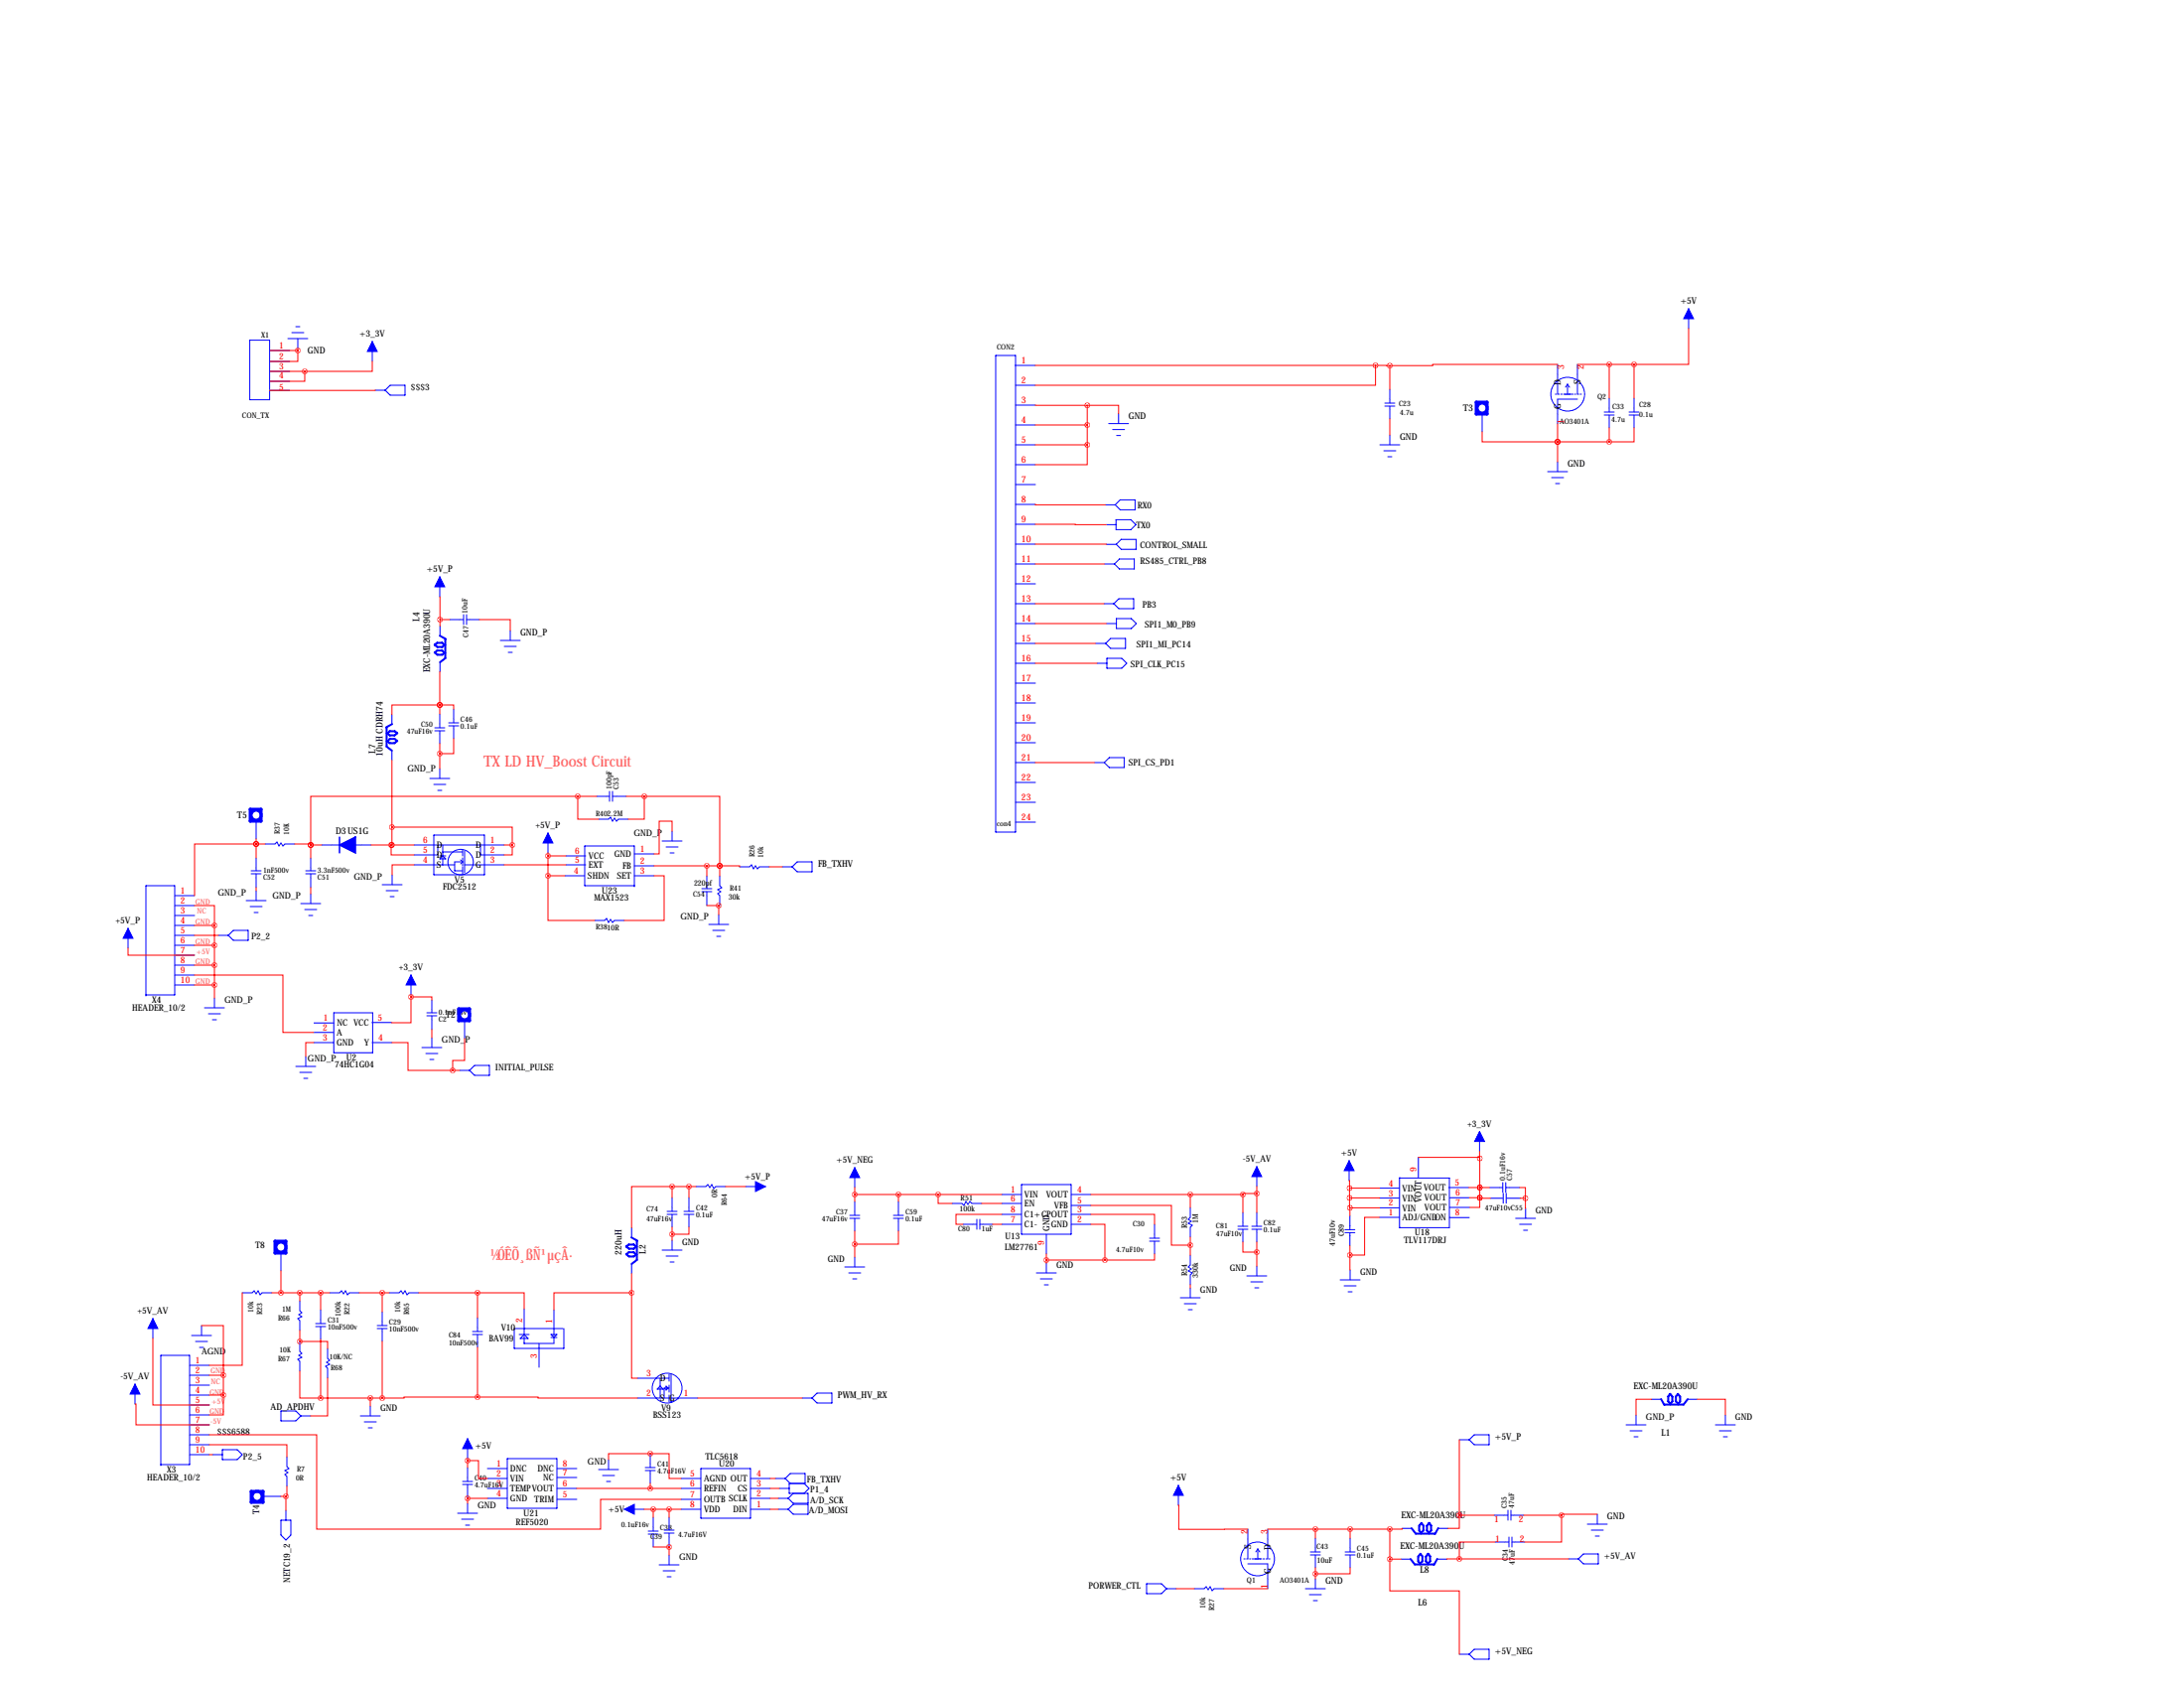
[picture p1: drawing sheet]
<svg xmlns="http://www.w3.org/2000/svg" width="559mm" height="432mm" viewBox="0 0 559 432" stroke-linecap="round" stroke-linejoin="round" font-family="sans-serif">
<g fill="none" stroke="#00f" stroke-width=".25">
<path d="M432.1 79v5.1M63.9 87h5.1v15.3h-5.1zM68.9 99.9h5.1M69.1 89.7h5.1M69.1 92.5h5.1M69.1 95h5.1M69.1 97.5h5.1M73.7 86.6h5M74.7 85.1h3M75.7 83.6h1M76.2 86.6v2.6M95.2 87.4v5.1"/>
<path d="M96 99.8h2.6M99.8 98.6h3.8v2.5h-3.8l-1.2-1.3zM254.8 90.9h5v122h-5zM259.8 93.5h5.1M259.8 98.6h5.1M355.6 99.6v3.5M398.5 93.2v7.6M401.1 98.3v2.5M401.1 98.3l-.5 .8M401.1 98.3l.5 .8M403.6 93.2v7.6M259.8 103.6h5.1"/>
<path d="M259.8 108.7h5.1M259.8 113.8h5.1M259.8 118.9h5.1M283.7 108.4h5M284.7 109.9h3M285.7 111.4h1M286.2 105.8v2.6M353.1 113.8h5M354.1 115.3h3M354.3 103.1h2.6M354.3 103.9h2.6M355.1 116.8h1"/>
<path d="M355.6 103.9v3.3M355.6 111.3v2.5M379.2 105.4v5.1M398.5 118.1v2.5M400.3 100.8h1.8M403.6 102.1h-5.1v6.4M410.5 105.4h2.5M410.5 106.2h2.5M411.7 101.9v3.5M411.7 106.2v3.3M416.8 105.4h2.6M416.8 106.2h2.6"/>
<path d="M418.1 101.9v3.5M418.1 106.2v3.3M259.8 124h5.1M259.8 129h5.1M259.8 134.1h5.1M259.8 139.2h5.1M282.8 129.1h2.5M283 134.2h2.5M283.1 139.2h2.5M285.5 132.9h3.9l1.2 1.3-1.2 1.3h-3.9zM285.6 139.2l1.3-1.2h3.8v2.5h-3.8zM286.6 127.9h3.8v2.5h-3.8l-1.3-1.3z"/>
<path d="M396 120.6h5.1M397 122.2h3M398 123.7h1M112.5 147.6v5.1M115.1 158.5h3.5M118.6 157.2v2.6M119.4 157.2v2.6M119.4 158.5h3.3M259.8 144.3h5.1M259.8 149.4h5.1M259.8 154.4h5.1M259.8 159.5h5.1"/>
<path d="M282.4 154.4h2.6M282.6 144.3h2.5M283.1 159.5h2.5M285.1 144.3l1.3-1.3h3.8v2.5h-3.8zM285.6 158.2h3.9l1.2 1.3-1.2 1.3h-3.9zM286.3 153.2h3.8v2.5h-3.8l-1.3-1.3zM112.6 160.2v2.5M112.6 169.3v2.6M128 163.8h5.1M129 165.4h3.1M130 166.9h1.1M130.6 161.3v2.5"/>
<path d="M259.8 164.6h5.1M259.8 169.7h5.1M259.8 174.8h5.1M259.8 179.8h5.1M280.4 164.6h2.5M280.7 169.7h2.5M282.9 164.6l1.3-1.3h3.8v2.6h-3.8zM283.2 168.4h3.8l1.3 1.3-1.3 1.2h-3.8zM100.3 182.8v2.5M100.3 191.9v2.6M110 199.1h5.1M111.3 186.2h2.5"/>
<path d="M111.3 186.9h2.5M112.5 182.6v3.6M112.5 186.9v3.3M112.5 196.6v2.5M114.8 184.9h2.5M114.8 185.7h2.5M116.1 181.4v3.5M116.1 185.7v3.3M259.8 184.9h5.1M259.8 190h5.1M259.8 195.1h5.1M280 195.1h2.5"/>
<path d="M283.8 193.8h3.8v2.5h-3.8l-1.3-1.2zM65.5 209.5v5.1M65.5 219.5v3.3M67.8 215.9h2.6l.5-.5 .5 1 .5-.8 .5 .8 .5-.5h2.5M79.5 219.5v3.3M82.3 216.2h4.6M90.9 216.2h4.1M105.9 216.2h23.1M111 213.6h13v10.2h-13zM111 200.7h3M112 216.2v2.5h-6.1M112 202.2h1"/>
<path d="M112.5 218.9h1.5M112.5 219.7l.8-.8 .7 .8zM113.3 217.9h5.1M113.3 216.2v5M117.9 220l.5 .5M118.4 217.4v1.5M118.4 219.5v2M118.9 217.7v5.6M122.9 216.2v2.5h6.1M140.2 213.1v5.1M144.8 218.9h5.1M152.7 203.7h3.3"/>
<path d="M153.2 209.5h2.5l.5-.5 .5 1.1 .5-.8 .5 .8 .5-.6h2.6M156 202.4v2.6M156.7 202.4v2.6M156.7 203.7h3.6M162.3 218.4h5.1M169.4 215.1h5.1M170.4 216.7h3.1M171.4 218.2h1.1M172 212.6v2.5M259.8 200.2h5.1M259.8 205.2h5.1M259.8 210.3h5.1"/>
<path d="M32.8 237.5v5.1M44.7 229.1h5.1M44.7 231.6h5.1M44.7 234.2h5.1M44.7 236.7h5.1M44.7 239.3h5.1M55.9 239.3h2.5M58.4 239.3l1.3-1.3h3.8v2.5h-3.8zM63 230.4h5.1M64 231.9h3.1M64.3 222.8h2.5M64.3 223.5h2.5"/>
<path d="M65 233.4h1M65.5 223.5v3.6M65.5 227.8v2.6M77 231.1h5M78 232.7h3M78.2 222.8h2.6M78.2 223.5h2.6M79 234.2h1M79.5 223.5v3.6M79.5 228.6v2.5M97.8 226.3h5.1M98.8 227.8h3.1"/>
<path d="M99.8 229.4h1M100.3 223.8v2.5M105.9 221.2h10.4M118.4 221.7v1.8M118.4 220.5h-2.1v2.3h2.1M118.4 220.5l-.5 .5M118.9 221.2h10.1M144.5 224h5.1M144.8 221.2h5.1M152.1 235.5h2.6l.5-.6 .5 1.1 .5-.8 .5 .8 .5-.5h2.6M162.3 226.6h-12.7v-10.2h12.7v10.4M162.3 221.5h5.1"/>
<path d="M162.3 224h5.1M179.6 228.1h2.5M179.6 227.3h2.5M180.8 224v3.3M180.8 228.1v3.5M181.4 236.5h5M182.4 238h3M183.4 239.5h1M183.9 233.9v2.6M184.1 224v2.6l.6 .5-1.1 .5 .8 .5-.8 .5 .5 .5v2.5M189.2 221.7h2.6l.5-.5 .5 1 .5-.7 .5 .7 .5-.5h2.5M200.2 221.7h2.5"/>
<path d="M202.7 221.7l1.3-1.2h3.8v2.5h-3.8zM37.3 254.5h7.4v-27.9h-7.4v28.2M44.7 241.8h5.1M44.7 244.3h5.1M44.7 246.9h5.1M44.7 249.4h5.1M44.7 252h5.1M52.3 257.8h5.1M53.3 259.3h3.1M54.9 255.3v2.5M105.2 249.4v5.1M109.2 259.1h2.6"/>
<path d="M109.2 259.8h2.6M110.5 255.8v3.3M110.5 259.8v3.6M54.4 260.9h1M75.7 272.8h5.1M76.7 274.3h3.1M77.7 275.8h1M78.2 270.3v2.5M80.3 264.1h5M80.3 266.7h5M80.4 261.7h5M85.4 269.1v-10h10v10.2l-10 .1"/>
<path d="M95.1 261.6h5.1M95.2 266.7h5.1M107.9 268h5.1M109 269.5h3M110 271h1M110.5 265.4v2.6M117.6 273.8h2.5M118.9 260.6v5.1M121.4 272.5h3.8v2.6h-3.8l-1.3-1.3zM218.7 298.7v5.1M321.6 298.4v5.1M345.2 296.9v5.1"/>
<path d="M362.9 296.1v5M378.6 289.5v5M161.6 314.1v2.5M169.4 319.8h5.1M170.7 310.6h2.5M170.7 309.9h2.5M172 306.3v3.6M172 310.6v3.3M172 317.2v2.6M175 310.6h2.5M175 309.9h2.5M176.3 306.3v3.6"/>
<path d="M176.3 310.6v3.3M178.1 303.5h2.5l.5-.5 .5 .8 .5-.8 .5 1 .5-.5h2.6M190.8 303.5h5M217.4 310.9h2.6M217.4 311.7h2.6M218.7 307.3v3.6M218.7 311.7v3.3M228.6 310.9h2.5M228.6 311.7h2.5M229.9 307.3v3.6M229.9 311.7v3.3M243.6 307.8h2.5l.5 .6 .5-1.1 .5 .8 .6-.8 .5 .5h2.5"/>
<path d="M246.4 313.2h3.5M249.9 311.9v2.6M250.7 311.9v2.6M250.7 313.2h3.3M256.3 307.8h5.1M256.3 313.2h5.1M256.3 305.6h5.1M256.3 310.6h5.1M261.4 303h12.7v12.7h-12.7zM267.7 315.7v5.1M274.1 313.2h5M274.1 305.6h5"/>
<path d="M274.1 310.6h5M274.1 308.4h5M294.1 316.7h2.6M294.1 317.5h2.6M295.4 313.2v3.5M295.4 317.5v3.3M304.5 308.9v2.5l-.5 .5 .8 .5-.8 .5 1.1 .5-.6 .5v2.6M316.7 313.7h2.6M316.7 314.5h2.6M318 310.1v3.6M318 314.5v3.3M320.3 313.7h2.5"/>
<path d="M320.3 314.5h2.5M321.6 310.1v3.6M321.6 314.5v3.3M344.1 314.6h2.6M344.1 315.3h2.6M345.4 311v3.6M345.4 315.3v3.3M353 311.4h5M353 309h5M353 306.5h5M353 303.9h5M358.1 301.3h12.7v12.7h-12.7z"/>
<path d="M370.7 303.8h5.1M370.8 311.5h5.1M370.9 306.4h5.1M370.9 308.9h5.1M381.2 303.8h3.3M381.3 306.5h3.3M384.5 302.5v2.6M384.6 305.3v2.5M385.3 302.5v2.6M385.3 303.8h3.5M385.4 305.3v2.5M385.4 306.5h3.5"/>
<path d="M387.8 311.7h5.1M388.8 313.2h3.1M389.8 314.7h1.1M390.3 309.1v2.6M39.1 337.3v5.1M51.6 339.1v2.5M62 330.7h2.5l.5-.5 .5 .8 .5-.8 .5 1 .6-.5h2.5M71.9 320v5.1M76.7 332.7v2.6l.5 .5-.7 .5 .7 .5-1 .5 .5 .5v2.6M80.8 338.6h2.5M80.8 339.3h2.5M82 335v3.6"/>
<path d="M82 339.3v3.3M84.3 330.7h2.6l.5-.5 .5 .8 .5-.8 .5 1 .5-.5h2.5M96.5 339.1h2.6M96.5 339.9h2.6M97.8 335.5v3.6M97.8 339.9v3.3M99.6 330.7h2.5l.5-.5 .5 .8 .5-.8 .5 1 .5-.5h2.6M122.2 337.1v3.5M134.1 334.8v8.9h7.6v-8.7M144 339.9h-12.4v5h12.7v-5M161.6 323.2v2.6M170.4 321.3h3.1"/>
<path d="M171.4 322.8h1.1M216.2 324.1h5M217.2 325.6h3M218.2 327.2h1M218.7 321.6v2.5M265.2 325.6h5.1M266.2 327.2h3M267.2 328.7h1M267.7 323.1v2.5M302 332h5.1M303 333.5h3.1M304 335h1.1"/>
<path d="M304.5 321.1v2.5l-.5 .5 .8 .5-.8 .5 1.1 .5-.6 .5v2.6M304.5 329.4v2.6M319 326.4h5.1M320 327.9h3.1M321.1 329.4h1M321.6 323.8v2.6M342.9 327.4h5.1M343.9 328.9h3.1M344.9 330.5h1M345.4 324.9v2.5M34.5 354.1v5.1M48.5 349.2h5.1"/>
<path d="M48.5 351.8h5.1M48.5 354.3h5.1M48.5 356.9h5.1M48.5 359.4h5.1M49 341.6h5.1M50 343.2h3.1M51.1 344.7h1M76.7 343.2v2.5l.5 .5-.7 .5 .7 .5-1 .5 .5 .5v2.6M83.8 344.9v2.6l.5 .5-.7 .5 .7 .5-1 .5 .5 .5v2.6M94.7 359.7v2.5M120.9 340.6h2.5M120.9 341.4h2.5"/>
<path d="M122.2 341.4v3.3M132.8 341.4h2.6M134.1 341.4l1 1h-2zM137.9 343.7v6.1M141 341.4h1.5l-.8 .7zM141 342.1h1.5M163.1 357.6h8.1M163.1 352.6h8.1M168.9 352.6v5M168.9 354.6l.8 .7h-1.6zM170.4 354.6l.5 .5-.5 .5zM171.2 351.5v1.8"/>
<path d="M171.2 354.3v1.8M171.2 356.9v1.7M171.2 355.1h-1.3v2.5M171.7 351.5v7.1h.3M171.7 357.6h6.9M173.5 357.6v.3M205.2 357.6h2.6M209 356.4h3.9v2.5h-3.9l-1.2-1.3zM422.6 357.9h2.5M431.7 357.9h2.5M41.1 374.6h7.4v-27.9h-7.4v28.2M48.5 361.9h5.1"/>
<path d="M48.5 364.5h5.1M48.5 367h5.1M48.5 369.6h5.1M48.5 372.1h5.1M54.4 372.1h2.5M56.9 370.8h3.8l1.3 1.3-1.3 1.3h-3.8zM71.9 360.9h3.8l1.3 1.3-1.3 1.3h-3.8zM73.4 372.6v2.6l.5 .5-1 .5 .8 .5-.8 .5 .5 .5v2.5M77 362.2h2.5M92.2 362.2h5.1M93.2 363.7h3.1M94.2 365.3h1"/>
<path d="M118.4 379h2.5M118.4 379.7h2.5M119.6 368v5.1M119.6 375.4v3.6M119.6 379.7v3.3M124.7 375.7h5.1M124.7 378.2h5.1M129.8 373.1h12.7v12.7h-12.7zM142.5 375.7h5.1M142.5 378h5.1M153.2 375.9h5M154.2 377.4h3"/>
<path d="M155.2 379h1M155.7 373.4v2.5M165.1 375.4h2.5M165.1 376.2h2.5M166.4 371.9v3.5M166.4 376.2v3.3M174.2 378.2h5.1M179.3 375.7h12.7v12.7h-12.7zM192 378.2h5.1M198.4 378.2h2.5M200.9 378.2l1.3-1.3h3.8v2.6h-4.1v2.5h4.9v2.6h-3.9l-1.2-1.3M200.9 378.2l1.3 1.3"/>
<path d="M205.7 379.5l1.3 1.2-1.3 1.3M301.5 380v5.1M373.4 368.3h2.5M377.2 367h3.8v2.6h-3.8l-1.3-1.3zM416.1 364.5h5M417.1 366h3M418.1 367.5h1M418.6 361.9v2.6M438.9 364.5h5.1M439.9 366h3.1M440.9 367.5h1.1M441.5 361.9v2.6"/>
<path d="M66.8 382.8h5.1M71.9 388.9h2.5v3.8l-1.2 1.3-1.3-1.3zM73.2 386.3v2.6M117.1 387.1h5.1M118.1 388.6h3.1M119.1 390.1h1M119.6 384.6v2.5M124.7 383.3h5.1M124.7 380.7h5.1M142.5 380.7h5.1M142.5 383.5h5.1M159.8 386.1h5"/>
<path d="M165.9 391.7h2.5M165.9 392.4h2.5M167.1 388.1v3.6M167.1 392.4v3.3M169.9 392.2h2.6M169.9 391.4h2.6M171.2 388.1v3.3M171.2 392.2v3.5M171.2 397.8v2.5M174.2 386.1h5.1M174.2 380.7h5.1M174.2 383.5h5.1"/>
<path d="M192 386.1h5.1M192 383.3h5.1M192 380.7h5.1M199.1 386.1h2.6M199.1 383.3h2.6M199.4 380.7h2.5M201.7 386.1l1.2-1.3h3.9v2.5h-3.9zM202.9 382l-1.2 1.3M319.3 391.2v7.6M320.8 398.8h1.8M321.8 396.2v2.6M321.8 396.2l.5 .8"/>
<path d="M321.8 396.2l-.5 .8M324.4 391.2v7.6M335.3 397h2.5M335.3 397.8h2.5M336.5 393.4v3.6M336.5 397.8v3.3M344.2 397h2.5M344.2 397.8h2.5M345.4 393.4v3.6M345.4 397.8v3.3M358.5 398.8h2.5M358.7 391h2.6"/>
<path d="M367.6 398.8h2.6M367.9 391h2.5M382.3 387.6h3.5M382.5 394.5h3.6M385.8 386.3v2.6M386.1 393.2v2.5M386.6 386.3v2.6M386.6 387.6h3.3M386.8 393.2v2.5M386.8 394.5h3.3M401.3 398.8h2.6M405.1 397.5h3.8v2.5h-3.8l-1.2-1.2z"/>
<path d="M406.1 389.9h5.1M407.2 391.4h3M408.2 392.9h1M408.7 387.3v2.6M168.7 400.3h5M169.7 401.8h3M170.7 403.4h1M293.4 405.1h3.8l1.2 1.3-1.2 1.3h-3.8zM298.4 406.4h2.6M305.6 406.4h2.5l.5-.5 .5 .8 .5-.8 .5 1 .5-.5h2.6M319.3 400h5.1v6.4M334 406.4h5.1"/>
<path d="M335 407.9h3.1M336 409.4h1.1M336.5 403.9v2.5M373.4 423.2h2.5M377.2 421.9h3.8v2.5h-3.8l-1.3-1.2z"/>
<circle cx="401.1" cy="100.8" r="4.3"/>
<circle cx="117.9" cy="220.5" r="3.3"/>
<circle cx="170.7" cy="355.1" r="3.8"/>
<circle cx="321.8" cy="398.8" r="4.3"/>
</g>
<g fill="none" stroke="#00f" stroke-width=".76">
<path d="M377.7 102.9h2.8v3h-2.8zM64 207h2.8v3.1h-2.8zM117.3 258.1h2.8v3h-2.8zM70.4 317.5h2.8v3h-2.8zM64.3 381.5h3v2.8h-3z"/>
<circle cx="379.2" cy="104.4" r="1.27"/>
<circle cx="65.5" cy="208.5" r="1.27"/>
<circle cx="118.9" cy="259.6" r="1.27"/>
<circle cx="71.9" cy="319" r="1.27"/>
<circle cx="65.8" cy="382.8" r="1.27"/>
</g>
<g fill="none" stroke="#00f" stroke-width=".51">
<path d="M112.5 162.6l1.5 .9M113.9 166.9l-.8 .6h-1.2l-.7-.6 .7-.5h1.2l.6 .6M113.9 164.9l-.8 .6h-1.2l-.7-.6 .7-.5h1.2l.6 .6M113.9 163.5h.1M113.9 163.5v4.9l-1.3 1M98.9 186.1v4.9l1.4 1M98.9 186.1h.1M99 189.5l.7 .6h1.2l.8-.6-.7-.5h-1.3l-.6 .6M99 187.6l.7 .5h1.2l.8-.5-.7-.6h-1.3l-.6 .6M100.3 185.2l-1.5 .9M161.5 316.5l1.6 .9M162.9 318.9l-.7 .5h-1.3l-.7-.5 .7-.5h1.3l.6 .5"/>
<path d="M162.9 317.4h.1M163 317.4v4.9l-1.4 1M162.9 320.9l-.7 .5h-1.3l-.7-.5 .7-.6h1.3l.6 .6M425 357.9l.9 1.5M425.9 359.3h.1M427.4 359.1l-.6-.6v-1.3l.5-.6 .6 .7v1.2l-.6 .8M429.4 359.1l-.6-.6v-1.3l.5-.6 .6 .7v1.2l-.6 .8M431.8 357.9l-1 1.4h-4.9M360.9 398.8l1 1.4h5M361.2 391l1 1.3h4.9M363.4 400l.5-.6v-1.3l-.5-.6-.5 .7v1.2l.5 .8M363.6 392.1l.6-.6v-1.3l-.5-.6-.6 .7v1.2l.6 .8"/>
<path d="M365.4 400l.5-.6v-1.3l-.5-.6-.6 .7v1.2l.6 .8M365.6 392.1l.6-.6v-1.3l-.5-.6-.6 .7v1.2l.6 .8M367.1 392.3h.1M367.7 398.8l-.8 1.5M368 390.9l-.9 1.5M366.9 400.2h.1"/>
</g>
<path d="M86.9 214.1v4.1" fill="none" stroke="#00f" stroke-width=".38"/>
<path d="M86.9 216.2l4-2.1v4.1z" fill="#00f" stroke="#00f" stroke-width=".38"/>
<path d="M404.6 100.8h-6.8M318.3 398.8h6.8" fill="none" stroke="#00f" stroke-width=".25" stroke-dasharray=".4 .4"/>
<g fill="#00f" stroke="#00f" stroke-width=".25">
<path d="M378.6 289.5l1.2 2.5h-2.5z"/>
<path d="M345.2 296.9l1.3 2.6h-2.6z"/>
<path d="M218.7 298.7l1.3 2.5h-2.6z"/>
<path d="M321.6 298.4l1.2 2.6h-2.5z"/>
<path d="M32.8 237.5l1.2 2.5h-2.5z"/>
<path d="M105.2 249.4l1.2 2.6h-2.5z"/>
<path d="M39.1 337.3l1.3 2.6h-2.6z"/>
<path d="M34.5 354.1l1.3 2.5h-2.5z"/>
<path d="M159.8 386.1l2.5-1.3v2.5z"/>
<path d="M119.6 368l1.3 2.6h-2.5z"/>
<path d="M193.3 302.3l2.5 1.2-2.5 1.3z"/>
<path d="M140.2 213.1l1.3 2.5h-2.6z"/>
<path d="M432.1 79l1.2 2.5h-2.5z"/>
<path d="M301.5 380l1.3 2.5h-2.6z"/>
<path d="M112.5 147.6l1.3 2.5h-2.5z"/>
<path d="M95.2 87.4l1.3 2.5h-2.5z"/>
</g>
<g fill="none" stroke="#f00" stroke-width=".25">
<path d="M69.1 95h8.9M69.1 89.7h7.1M76.2 89.7v2.8h-7.1M76.2 89.2v.5M78 95v2.5h-8.9M95.2 92.5v2.5h-17.2M96 99.8l-27.1 .1M264.9 93.5h87M351.9 93.5v5.1h-87M351.9 93.5h3.7M355.6 93.5v6.1M398.5 93.2h-31.9v.3h-11"/>
<path d="M403.6 93.2h14.5M411.7 93.2v8.7M418.1 93.2v8.7M432.1 84.1v9.1h-14M264.9 103.6l13.3 .1M264.9 113.8h13.3M264.9 108.7h13.3M278.2 113.8v5.1h-13.3M278.2 103.7h8v2.1M278.2 103.7v10.1M355.6 107.2v4.1M379.2 110.5v2.5h19.3"/>
<path d="M398.5 113h.1M398.5 108.5v9.6M398.5 113h13.2M411.7 109.5v3.5M418.1 109.5v3.5h-6.4M264.9 134.1l18.1 .1M264.9 129l17.9 .1M264.9 139.2h18.2M112.5 152.7l.1 5.8M112.6 158.5v1.7M112.6 158.5h2.5M122.7 158.5h7.9v2.8"/>
<path d="M264.9 159.5h18.2M264.9 154.4h17.5M264.9 144.3h17.7M112.6 171.9l-.1 8.4M264.9 164.6h15.5M264.9 169.7h15.8M100.3 194.5v21.7M112.5 180.3h-12.2v2.5M112.5 180.3h.1M112.5 180.3h3.6v1.1M112.5 180.3v2.3M112.5 190.2v6.4"/>
<path d="M116.1 189v3.8h-3.6M264.9 195.1h15.1M65.5 215.9h.1M65.5 215.9h-15.7v13.2M65.5 214.6v4.9M65.5 215.9h2.3M75.4 215.9h4.1v.3M79.5 216.2h.1M79.5 216.2h2.8M79.5 216.2v3.3M95 216.2h10.9M100.1 216.2v2.5h5.8"/>
<path d="M100.3 211.6h30.8v4.6M129 216.2h2.1M131.1 216.2v2.5h-2.1M140.2 218.9h4.6M140.2 218.2v5.8M147.8 203.7v5.8h5.4M147.8 203.7h-68.3v12.5M147.8 203.7h4.9M160.3 203.7h4.5M164.8 203.7v5.8h-4M164.8 203.7h19.3v17.8M172 212.6v-2.5h-3.3v8.3h-1.3"/>
<path d="M49.8 231.6h5.1v5.1M49.8 236.7h5.1M49.8 239.3h6.1M54.9 236.7v18.6M65.5 227.1v.7M79.5 227.1v1.5M105.9 221.2h-5.6v2.6M129 221.2h15.8M140.2 224v11.5h11.9M140.2 224h4.3M167.4 224h2.5v11.5h-10.1M167.4 221.5h16.7"/>
<path d="M180.8 221.5v2.5M180.8 231.6h3.3M183.9 231.6v2.3M184.1 221.5h.1M184.1 221.5h5.1v.2M184.1 221.5v2.5M196.8 221.7h3.4M32.8 242.6v1.7h17M49.8 249.4h22.6v14.7h7.9M49.8 241.8h5.1M49.8 246.9h5.1M49.8 252h5.1"/>
<path d="M105.2 255v6.6h-5M105.2 255h5.3v.8M105.2 254.5v.5M80.3 266.7h-2.1v3.6M100.3 266.7h4.1v7.1h11.4M110.5 263.4v2M115.8 273.8h1.8M118.9 265.7v5.6h-3.1v2.5M362.9 296.1h15.7v.2M378.6 294.5v1.8M378.6 296.3v10.1M172 303.5h-10.4v10.6"/>
<path d="M172 303.5h6.1M172 303.5v2.8M172 313.9v3.3M176.3 303.5v2.8M176.3 313.9v1.8h-4.3M185.7 303.5h5.1M218.7 305.6h37.6M218.7 303.8v3.5M218.7 315v6.6M229.9 315v3.3h-11.2M229.9 305.6v1.7M240 305.6v2.2h3.6"/>
<path d="M251.2 307.8h5.1M254 313.2h2.3M256.3 310.6h-11.7v2.6h1.8M279.1 310.6h16.3v2.6M279.1 313.2h3.6v9.1M279.1 308.4h20.6v10.1h4.8M279.1 305.6h38.9M304.5 305.6v3.3M304.5 316.5v4.6M318 317.8v2.5h3.6M318 305.6v4.5M321.6 305.3h-3.6v.3"/>
<path d="M321.6 303.5v6.6M321.6 317.8v6M345.2 302l.1 1.9M345.3 306.4l7.7 .1M345.3 306.4l.1 2.6M345.3 303.9v2.5M345.3 303.9h7.7M345.4 309v2M345.4 318.6v2.5M345.4 309h7.6M353 311.4h-3.9v9.7h-3.7M375.8 303.8h5.4"/>
<path d="M376 306.4h2.6M378.6 306.4v2.5h-2.6M378.6 303.8h.1M378.6 306.4v.1h2.7M378.6 306.4h.1M388.8 303.8h1.5v2.7M388.9 306.5h1.4M390.3 306.5v2.6M51.6 339.1h5.5v12.7M62 330.7v18.5h-8.4M69.6 330.7h14.7M71.9 325.1v5.6"/>
<path d="M76.7 330.7v2M82 330.7v4.3M91.9 330.7h7.7M97.8 330.7v4.8M107.2 330.7h15M122.2 330.7h11.9v4.1M122.2 330.7v6.4M161.6 330.7v21.9h1.5M161.6 330.7h-19.9v4.3M161.6 325.8v4.9M267.7 320.8v2.3M267.7 322.3h15"/>
<path d="M295.4 320.8v1.5h-12.7M304.5 328.7v.7M345.4 321.1v3.8M34.5 359.2h.3v5.3h18.8M39.1 342.4v17h14.5M53.6 351.8h3.5M53.6 356.9h3.5M57.1 356.9v5h-3.5M57.1 351.8v5.1M76.7 343.2h.1M76.7 350.8v6.8h5.3M76.7 343.2h7.1v1.7"/>
<path d="M76.7 340.4v2.8M82 342.6v15M82 357.6h15.8M83.8 352.6v9.6h-4.3M94.7 357.6v2.1M97.8 343.2v14.4M122.2 357.4h15.5v.2h25.4M122.2 357.4h-18.8v.2h-5.6M122.2 344.7v12.7M178.6 357.6h26.6M422.6 357.9h-4v4M434.2 357.9h7.3v4"/>
<path d="M53.6 367h27.4v24.2h72.7v-7.7h20.5M53.6 369.6h19.8v3M53.6 372.1h.8M119.6 373.6h2.8v4.6h2.3M119.6 373.1v2.3M166.4 371.9h4.8v6.3h3M166.4 371.9h.1M166.4 371.9h-10.7v1.5M166.4 379.5v1.2M197.1 378.2h1.3M373.4 368.3v19.3M71.9 382.8h1.3"/>
<path d="M73.2 382.8v3.5M73.4 380.2v2.6h-.2M119.6 383.3h5.1M119.6 383v1.6M147.6 380.7h26.6M164.8 386.1h9.4M167.1 386.1v2M167.1 395.7h4.1M171.2 395.7h.1M171.2 386.1v2M171.2 395.7v2.1M197.1 386.1h2"/>
<path d="M197.1 380.7h2.3M197.1 383.3h2M301.5 385.1l.1 6.1h17.7M324.4 391.2h31.2M336.5 391.2v2.2M345.4 391.2v2.2M355.6 398.8v8.2h17.8v16.2M355.6 398.8h2.9M355.6 391.2v7.6M358.7 391v.2h-3.1M373.4 398.8h-3.2M373.4 387.6h8.9"/>
<path d="M373.4 387.6v3.4h-3M373.4 398.8h27.9M382.5 394.5h-9.1v4.3M389.9 387.6h9.6M399.5 387.6v6.9h-9.4M408.7 387.3h-9.2v.3M301 406.4h4.6M313.2 406.4h11.2M336.5 401.1v2.8M345.4 401.1v1.5h-8.9"/>
</g>
<path d="M345.2 306.4a.05 .05 0 0 0 .1 0 .05 .05 0 0 0-.1 0zM378.6 306.4a.05 .05 0 0 0 .1 0 .05 .05 0 0 0-.1 0zM378.6 303.8a.05 .05 0 0 0 .1 0 .05 .05 0 0 0-.1 0zM345.3 309a.05 .05 0 0 0 .1 0 .05 .05 0 0 0-.1 0zM378.6 296.3a.05 .05 0 0 0 .1 0 .05 .05 0 0 0-.1 0zM378.6 303.8a.05 .05 0 0 0 .1 0 .05 .05 0 0 0-.1 0zM378.6 306.4a.05 .05 0 0 0 .1 0 .05 .05 0 0 0-.1 0zM345.3 321.1a.05 .05 0 0 0 .1 0 .05 .05 0 0 0-.1 0zM345.2 303.9a.05 .05 0 0 0 .1 0 .05 .05 0 0 0-.1 0zM229.8 305.6a.05 .05 0 0 0 .1 0 .05 .05 0 0 0-.1 0zM218.6 305.6a.05 .05 0 0 0 .1 0 .05 .05 0 0 0-.1 0zM240 305.6a.05 .05 0 0 0 .1 0 .05 .05 0 0 0-.1 0zM218.6 318.3a.05 .05 0 0 0 .1 0 .05 .05 0 0 0-.1 0zM321.5 305.3a.05 .05 0 0 0 .1 0 .05 .05 0 0 0-.1 0zM321.5 320.3a.05 .05 0 0 0 .1 0 .05 .05 0 0 0-.1 0zM318 305.6a.05 .05 0 0 0 .1 0 .05 .05 0 0 0-.1 0zM267.7 322.3a.05 .05 0 0 0 .1 0 .05 .05 0 0 0-.1 0zM304.5 305.6a.05 .05 0 0 0 .1 0 .05 .05 0 0 0-.1 0zM304.5 318.5a.05 .05 0 0 0 .1 0 .05 .05 0 0 0-.1 0zM54.8 236.7a.05 .05 0 0 0 .1 0 .05 .05 0 0 0-.1 0zM54.8 241.8a.05 .05 0 0 0 .1 0 .05 .05 0 0 0-.1 0zM54.8 246.9a.05 .05 0 0 0 .1 0 .05 .05 0 0 0-.1 0zM54.8 252a.05 .05 0 0 0 .1 0 .05 .05 0 0 0-.1 0zM105.1 255a.05 .05 0 0 0 .1 0 .05 .05 0 0 0-.1 0zM57.1 356.9a.05 .05 0 0 0 .1 0 .05 .05 0 0 0-.1 0zM57.1 351.8a.05 .05 0 0 0 .1 0 .05 .05 0 0 0-.1 0zM167.1 386.1a.05 .05 0 0 0 .1 0 .05 .05 0 0 0-.1 0zM166.3 380.7a.05 .05 0 0 0 .1 0 .05 .05 0 0 0-.1 0zM166.3 371.9a.05 .05 0 0 0 .1 0 .05 .05 0 0 0-.1 0zM119.6 383.3a.05 .05 0 0 0 .1 0 .05 .05 0 0 0-.1 0zM119.6 373.6a.05 .05 0 0 0 .1 0 .05 .05 0 0 0-.1 0zM73.1 382.8a.05 .05 0 0 0 .1 0 .05 .05 0 0 0-.1 0zM161.5 330.7a.05 .05 0 0 0 .1 0 .05 .05 0 0 0-.1 0zM122.1 357.4a.05 .05 0 0 0 .1 0 .05 .05 0 0 0-.1 0zM171.9 303.5a.05 .05 0 0 0 .1 0 .05 .05 0 0 0-.1 0zM176.2 303.5a.05 .05 0 0 0 .1 0 .05 .05 0 0 0-.1 0zM171.9 315.7a.05 .05 0 0 0 .1 0 .05 .05 0 0 0-.1 0zM100.2 216.2a.05 .05 0 0 0 .1 0 .05 .05 0 0 0-.1 0zM100 216.2a.05 .05 0 0 0 .1 0 .05 .05 0 0 0-.1 0zM131 216.2a.05 .05 0 0 0 .1 0 .05 .05 0 0 0-.1 0zM100.2 211.6a.05 .05 0 0 0 .1 0 .05 .05 0 0 0-.1 0zM140.2 218.9a.05 .05 0 0 0 .1 0 .05 .05 0 0 0-.1 0zM147.8 203.7a.05 .05 0 0 0 .1 0 .05 .05 0 0 0-.1 0zM164.8 203.7a.05 .05 0 0 0 .1 0 .05 .05 0 0 0-.1 0zM180.8 221.5a.05 .05 0 0 0 .1 0 .05 .05 0 0 0-.1 0zM184.1 221.5a.05 .05 0 0 0 .1 0 .05 .05 0 0 0-.1 0zM65.5 215.9a.05 .05 0 0 0 .1 0 .05 .05 0 0 0-.1 0zM140.2 224a.05 .05 0 0 0 .1 0 .05 .05 0 0 0-.1 0zM65.5 215.9a.05 .05 0 0 0 .1 0 .05 .05 0 0 0-.1 0zM278.1 113.8a.05 .05 0 0 0 .1 0 .05 .05 0 0 0-.1 0zM278.1 108.7a.05 .05 0 0 0 .1 0 .05 .05 0 0 0-.1 0zM278.1 103.7a.05 .05 0 0 0 .1 0 .05 .05 0 0 0-.1 0zM351.9 93.5a.05 .05 0 0 0 .1 0 .05 .05 0 0 0-.1 0zM82 330.7a.05 .05 0 0 0 .1 0 .05 .05 0 0 0-.1 0zM94.7 357.6a.05 .05 0 0 0 .1 0 .05 .05 0 0 0-.1 0zM122.1 330.7a.05 .05 0 0 0 .1 0 .05 .05 0 0 0-.1 0zM76.7 343.2a.05 .05 0 0 0 .1 0 .05 .05 0 0 0-.1 0zM97.7 330.7a.05 .05 0 0 0 .1 0 .05 .05 0 0 0-.1 0zM97.7 357.6a.05 .05 0 0 0 .1 0 .05 .05 0 0 0-.1 0zM76.7 330.7a.05 .05 0 0 0 .1 0 .05 .05 0 0 0-.1 0zM82 357.6a.05 .05 0 0 0 .1 0 .05 .05 0 0 0-.1 0zM71.8 330.7a.05 .05 0 0 0 .1 0 .05 .05 0 0 0-.1 0zM184.1 221.5a.05 .05 0 0 0 .1 0 .05 .05 0 0 0-.1 0zM398.5 113a.05 .05 0 0 0 .1 0 .05 .05 0 0 0-.1 0zM336.5 402.6a.05 .05 0 0 0 .1 0 .05 .05 0 0 0-.1 0zM336.5 391.2a.05 .05 0 0 0 .1 0 .05 .05 0 0 0-.1 0zM345.4 391.2a.05 .05 0 0 0 .1 0 .05 .05 0 0 0-.1 0zM115.8 273.8a.05 .05 0 0 0 .1 0 .05 .05 0 0 0-.1 0zM411.7 93.2a.05 .05 0 0 0 .1 0 .05 .05 0 0 0-.1 0zM418 93.2a.05 .05 0 0 0 .1 0 .05 .05 0 0 0-.1 0zM398.5 113a.05 .05 0 0 0 .1 0 .05 .05 0 0 0-.1 0zM411.7 113a.05 .05 0 0 0 .1 0 .05 .05 0 0 0-.1 0zM373.3 398.8a.05 .05 0 0 0 .1 0 .05 .05 0 0 0-.1 0zM399.5 387.6a.05 .05 0 0 0 .1 0 .05 .05 0 0 0-.1 0zM373.3 387.6a.05 .05 0 0 0 .1 0 .05 .05 0 0 0-.1 0zM112.5 180.3a.05 .05 0 0 0 .1 0 .05 .05 0 0 0-.1 0zM112.5 158.5a.05 .05 0 0 0 .1 0 .05 .05 0 0 0-.1 0zM112.5 180.3a.05 .05 0 0 0 .1 0 .05 .05 0 0 0-.1 0zM112.5 192.8a.05 .05 0 0 0 .1 0 .05 .05 0 0 0-.1 0zM77.9 95a.05 .05 0 0 0 .1 0 .05 .05 0 0 0-.1 0z" fill="#f00" stroke="#f00" stroke-width="1.3"/>
<g font-size="4" fill="#ff6060">
<text x="123.7" y="196.1">TX LD HV_Boost Circuit</text>
<text x="125.5" y="322.3">½</text>
<text x="127.3" y="322.3">ÓÊÕ¸ßÑ¹µçÂ·</text>
</g>
<g font-size="2.4">
<text x="429.9" y="77.7">+5V</text>
<text x="78.7" y="90.4">GND</text>
<text x="399.4" y="98.5" transform="rotate(-90 399.4 98.5)">D</text>
<text x="404.4" y="98.3" transform="rotate(-90 404.4 98.3)">S</text>
<text x="288.7" y="107.1">GND</text>
<text x="374.4" y="105.2">T3</text>
<text x="399.4" y="104.6" transform="rotate(-90 399.4 104.6)">G</text>
<text x="358.1" y="112.5">GND</text>
<text x="401.1" y="119.4">GND</text>
<text x="109.2" y="146.3">+5V_P</text>
<text x="107.3" y="158.9" transform="rotate(-90 107.3 158.9)">L4</text>
<text x="133.1" y="162.6">GND_P</text>
<text x="110" y="172.1" transform="rotate(-90 110 172.1)">EXC-ML20A390U</text>
<text x="96" y="192.7" transform="rotate(-90 96 192.7)">L7</text>
<text x="97.9" y="193.4" transform="rotate(-90 97.9 193.4)">10uH CDRH74</text>
<text x="60.7" y="209.3">T5</text>
<text x="85.9" y="213.2">D3US1G</text>
<text x="209.3" y="221.7">FB_TXHV</text>
<text x="114" y="260.3">T2</text>
<text x="159" y="320.9" transform="rotate(-90 159 320.9)">220uH</text>
<text x="165.2" y="320.7" transform="rotate(-90 165.2 320.7)">L2</text>
<text x="214.4" y="357.6">PWM_HV_RX</text>
<text x="418" y="355.3">EXC-ML20A390U</text>
<text x="69.2" y="360.7">AD_APDHV</text>
<text x="382.5" y="368.3">+5V_P</text>
<text x="425.1" y="367.2">L1</text>
<text x="299.4" y="378.7">+5V</text>
<text x="358.6" y="388.4">EXC-ML20A390U</text>
<text x="411.2" y="388.6">GND</text>
<text x="320.1" y="396.2" transform="rotate(-90 320.1 396.2)">S</text>
<text x="325.2" y="396.5" transform="rotate(-90 325.2 396.5)">D</text>
<text x="358.3" y="396.2">EXC-ML20A390U</text>
<text x="325.2" y="402.6" transform="rotate(-90 325.2 402.6)">G</text>
<text x="339.1" y="405.1">GND</text>
<text x="363.3" y="402.2">L8</text>
<text x="362.8" y="410.6">L6</text>
<text x="382.5" y="423.2">+5V_NEG</text>
</g>
<g font-size="2.4" fill="#f00">
<text x="261.4" y="93">1</text>
<text x="400.2" y="94.5" transform="rotate(-90 400.2 94.5)">3</text>
<text x="405.3" y="94.5" transform="rotate(-90 405.3 94.5)">2</text>
<text x="261.4" y="98">2</text>
<text x="261.4" y="103.1">3</text>
<text x="261.4" y="108.2">4</text>
<text x="261.4" y="113.3">5</text>
<text x="400.2" y="108.4" transform="rotate(-90 400.2 108.4)">1</text>
<text x="261.4" y="118.4">6</text>
<text x="261.4" y="123.4">7</text>
<text x="261.4" y="128.5">8</text>
<text x="261.4" y="133.6">9</text>
<text x="261.4" y="138.7">10</text>
<text x="261.4" y="143.8">11</text>
<text x="261.4" y="148.8">12</text>
<text x="261.4" y="153.9">13</text>
<text x="261.4" y="159">14</text>
<text x="261.4" y="164.1">15</text>
<text x="261.4" y="169.2">16</text>
<text x="261.4" y="174.2">17</text>
<text x="261.4" y="179.3">18</text>
<text x="261.4" y="184.4">19</text>
<text x="261.4" y="189.5">20</text>
<text x="261.4" y="194.6">21</text>
<text x="261.4" y="199.6">22</text>
<text x="261.4" y="204.7">23</text>
<text x="261.4" y="209.8">24</text>
<text x="382.3" y="389.3">1</text>
<text x="388.6" y="389.3">2</text>
<text x="319.3" y="392.4" transform="rotate(-90 319.3 392.4)">2</text>
<text x="324.4" y="392.4" transform="rotate(-90 324.4 392.4)">3</text>
<text x="382.6" y="394.5">1</text>
<text x="388.9" y="394.5">2</text>
<text x="324.4" y="406.4" transform="rotate(-90 324.4 406.4)">1</text>
</g>
<g font-size="2.3" fill="#f00">
<text x="71.5" y="89.2">1</text>
<text x="71.5" y="91.9">2</text>
<text x="71.5" y="94.5">3</text>
<text x="71.5" y="96.9">4</text>
<text x="71.5" y="99.8">5</text>
<text x="108.3" y="215.6">6</text>
<text x="125.5" y="215.6">1</text>
<text x="108.3" y="220.7">4</text>
<text x="108.3" y="218.2">5</text>
<text x="125.5" y="218.2">2</text>
<text x="125.5" y="220.7">3</text>
<text x="147.1" y="220.7">5</text>
<text x="147.1" y="218.4">6</text>
<text x="163.8" y="217.9">1</text>
<text x="163.8" y="221">2</text>
<text x="146.9" y="223.5">4</text>
<text x="163.8" y="223.5">3</text>
<text x="46.2" y="228.6">1</text>
<text x="46.2" y="231.1">2</text>
<text x="46.2" y="233.7">3</text>
<text x="46.2" y="236.2">4</text>
<text x="46.2" y="238.8">5</text>
<text x="46.2" y="241.3">6</text>
<text x="46.2" y="243.8">7</text>
<text x="46.2" y="246.4">8</text>
<text x="46.2" y="248.9">9</text>
<text x="46.2" y="251.5">10</text>
<text x="82.6" y="263.6">2</text>
<text x="82.7" y="261.2">1</text>
<text x="96.7" y="261.1">5</text>
<text x="82.6" y="266.2">3</text>
<text x="96.8" y="266.2">4</text>
<text x="362.4" y="299.6" transform="rotate(-90 362.4 299.6)">9</text>
<text x="258.7" y="305.1">1</text>
<text x="275.6" y="305.1">4</text>
<text x="355.3" y="306">3</text>
<text x="355.3" y="303.4">4</text>
<text x="372.2" y="303.3">5</text>
<text x="372.4" y="305.9">6</text>
<text x="258.7" y="307.3">6</text>
<text x="258.7" y="310.1">8</text>
<text x="275.6" y="310.1">3</text>
<text x="275.6" y="307.8">5</text>
<text x="355.3" y="310.9">1</text>
<text x="355.3" y="308.5">2</text>
<text x="372.4" y="310.9">8</text>
<text x="372.4" y="308.4">7</text>
<text x="258.7" y="312.7">7</text>
<text x="275.6" y="312.7">2</text>
<text x="267.2" y="318.4" transform="rotate(-90 267.2 318.4)">9</text>
<text x="133.6" y="338.3" transform="rotate(-90 133.6 338.3)">2</text>
<text x="141.2" y="338.6" transform="rotate(-90 141.2 338.6)">1</text>
<text x="137.4" y="347.4" transform="rotate(-90 137.4 347.4)">3</text>
<text x="50" y="348.7">1</text>
<text x="50" y="351.3">2</text>
<text x="50" y="353.8">3</text>
<text x="165.4" y="352">3</text>
<text x="50" y="356.4">4</text>
<text x="50" y="358.9">5</text>
<text x="165.4" y="357.1">2</text>
<text x="175" y="357.1">1</text>
<text x="50" y="361.4">6</text>
<text x="50" y="364">7</text>
<text x="50" y="366.5">8</text>
<text x="50" y="369.1">9</text>
<text x="50" y="371.6">10</text>
<text x="127.1" y="375.2">1</text>
<text x="127.1" y="377.7">2</text>
<text x="144" y="377.4">7</text>
<text x="144" y="375.2">8</text>
<text x="176.6" y="377.7">5</text>
<text x="193.5" y="377.7">4</text>
<text x="127.1" y="380.2">3</text>
<text x="127.1" y="382.8">4</text>
<text x="144" y="383">5</text>
<text x="144" y="380.2">6</text>
<text x="176.6" y="380.2">6</text>
<text x="176.6" y="383">7</text>
<text x="193.5" y="382.8">2</text>
<text x="193.5" y="380.2">3</text>
<text x="176.6" y="385.6">8</text>
<text x="193.5" y="385.6">1</text>
</g>
<g font-size="2.3">
<text x="92" y="86.1">+3_3V</text>
<text x="105.2" y="99.8">$$$3</text>
<text x="291" y="130">RX0</text>
<text x="290.7" y="135.1">TX0</text>
<text x="291.7" y="140.3">CONTROL_SMALL</text>
<text x="291.7" y="144.3">RS485_CTRL_PB8</text>
<text x="292.3" y="155.5">PB3</text>
<text x="292.9" y="160.5">SPI1_M0_PB9</text>
<text x="290.8" y="165.6">SPI1_MI_PC14</text>
<text x="289.3" y="170.7">SPI_CLK_PC15</text>
<text x="104.3" y="197.4">GND_P</text>
<text x="288.7" y="195.9">SPI_CS_PD1</text>
<text x="137" y="211.8">+5V_P</text>
<text x="162.2" y="213.9">GND_P</text>
<text x="111.8" y="219.5">D</text>
<text x="111.8" y="217">D</text>
<text x="121.7" y="217">D</text>
<text x="121.7" y="219.5">D</text>
<text x="150.6" y="219.8">VCC</text>
<text x="157.2" y="219.2">GND</text>
<text x="90.5" y="225">GND_P</text>
<text x="111.8" y="222">S</text>
<text x="113.3" y="227.7">FDC2512</text>
<text x="116.3" y="225.8">V5</text>
<text x="121.7" y="222">G</text>
<text x="150.4" y="224.8">SHDN</text>
<text x="150.6" y="222">EXT</text>
<text x="157.9" y="224.8">SET</text>
<text x="159.3" y="222.3">FB</text>
<text x="55.7" y="229.1">GND_P</text>
<text x="69.7" y="229.9">GND_P</text>
<text x="152" y="230.5">MAX1523</text>
<text x="154" y="228.6">U23</text>
<text x="29.6" y="236.2">+5V_P</text>
<text x="174.1" y="235.2">GND_P</text>
<text x="64.3" y="240.3">P2_2</text>
<text x="102.1" y="248.2">+3_3V</text>
<text x="38.9" y="256.5">X4</text>
<text x="57.4" y="256.5">GND_P</text>
<text x="33.9" y="258.7">HEADER_10/2</text>
<text x="86.2" y="262.5">NC VCC</text>
<text x="86.1" y="264.9">A</text>
<text x="86.1" y="267.5">GND</text>
<text x="93.2" y="267.5">Y</text>
<text x="113" y="266.7">GND_P</text>
<text x="78.7" y="271.5">GND_P</text>
<text x="85.6" y="273.1">74HC1G04</text>
<text x="88.6" y="271.3">U2</text>
<text x="126.7" y="273.8">INITIAL_PULSE</text>
<text x="375.5" y="288.2">+3_3V</text>
<text x="214" y="297.4">+5V_NEG</text>
<text x="317.9" y="297.2">-5V_AV</text>
<text x="343.1" y="295.7">+5V</text>
<text x="190.6" y="301.8">+5V_P</text>
<text x="358.8" y="304.7">VIN</text>
<text x="364.3" y="304.6">VOUT</text>
<text x="262.1" y="306.4">VIN</text>
<text x="262.1" y="308.7">EN</text>
<text x="262.1" y="311.4">C1+CPOUT</text>
<text x="267.6" y="306.4">VOUT</text>
<text x="269.7" y="309.2">VFB</text>
<text x="358.8" y="309.8">VIN</text>
<text x="358.8" y="307.3">VIN</text>
<text x="363.7" y="307.6" transform="rotate(-90 363.7 307.6)">VOUT</text>
<text x="364.5" y="307.2">VOUT</text>
<text x="364.5" y="309.7">VOUT</text>
<text x="392.9" y="310.4">GND</text>
<text x="257.2" y="317">U13</text>
<text x="262.1" y="314">C1-</text>
<text x="268.5" y="315" transform="rotate(-90 268.5 315)">GND</text>
<text x="269" y="314">GND</text>
<text x="358.8" y="312.2">ADJ/GNDON</text>
<text x="362" y="315.9">U18</text>
<text x="65.3" y="319.3">T8</text>
<text x="174.5" y="318.5">GND</text>
<text x="211.8" y="322.8">GND</text>
<text x="257.1" y="319.9">LM27761</text>
<text x="359.2" y="318.1">TLV117DRJ</text>
<text x="270.3" y="324.4">GND</text>
<text x="314.7" y="325.1">GND</text>
<text x="348" y="326.1">GND</text>
<text x="307.1" y="330.7">GND</text>
<text x="35.2" y="336">+5V_AV</text>
<text x="128.2" y="340.4">V10</text>
<text x="51.6" y="346.5">AGND</text>
<text x="125.1" y="343.2">BAV99</text>
<text x="30.9" y="352.8">-5V_AV</text>
<text x="168.9" y="353.4">D</text>
<text x="168.9" y="358.4">S G</text>
<text x="97.3" y="360.9">GND</text>
<text x="167.1" y="362.8">BSS123</text>
<text x="169.2" y="360.9">V9</text>
<text x="421.1" y="363.2">GND_P</text>
<text x="444" y="363.2">GND</text>
<text x="55.6" y="367">$$$6588</text>
<text x="121.7" y="370.6">+5V</text>
<text x="42.8" y="376.7">X3</text>
<text x="62.2" y="373.4">P2_5</text>
<text x="130.6" y="376.5">DNC</text>
<text x="137.5" y="376.5">DNC</text>
<text x="150.4" y="374.6">GND</text>
<text x="180.4" y="373.4">TLC5618</text>
<text x="184" y="375.2">U20</text>
<text x="37.7" y="378.8">HEADER_10/2</text>
<text x="130.6" y="379">VIN</text>
<text x="130.6" y="381.6">TEMPVOUT</text>
<text x="139" y="378.8">NC</text>
<text x="180.1" y="379">AGND OUT</text>
<text x="180.1" y="381.6">REFIN</text>
<text x="188.8" y="381.6">CS</text>
<text x="206.5" y="379.2">FB_TXHV</text>
<text x="207.3" y="381.8">P1_4</text>
<text x="66.3" y="387.3" transform="rotate(-90 66.3 387.3)">T4</text>
<text x="122.2" y="385.8">GND</text>
<text x="130.6" y="384.1">GND</text>
<text x="133.9" y="387.9">U21</text>
<text x="136.7" y="384.3">TRIM</text>
<text x="155.7" y="386.8">+5V</text>
<text x="180.1" y="384.3">OUTB SCLK</text>
<text x="180.1" y="386.9">VDD</text>
<text x="187.6" y="386.9">DIN</text>
<text x="207" y="387.1">A/D_MOSI</text>
<text x="207.3" y="384.6">A/D_SCK</text>
<text x="132" y="390.2">REF5020</text>
<text x="173.7" y="399">GND</text>
<text x="410.5" y="398.8">+5V_AV</text>
<text x="74.2" y="404.9" transform="rotate(-90 74.2 404.9)">NETC19_2</text>
<text x="278.5" y="406.4">PORWER_CTL</text>
</g>
<g font-size="2">
<text x="66.8" y="86.4">X1</text>
<text x="62" y="106.9">CON_TX</text>
<text x="177.5" y="226.7">220pf</text>
<text x="186.4" y="230.1">30k</text>
<text x="183.5" y="306.4" transform="rotate(-90 183.5 306.4)">0R</text>
<text x="245.5" y="309.9">100k</text>
<text x="245.8" y="307.1">R51</text>
<text x="303.8" y="314.3" transform="rotate(-90 303.8 314.3)">R53</text>
<text x="306.6" y="313" transform="rotate(-90 306.6 313)">1M</text>
<text x="343.9" y="316.3" transform="rotate(-90 343.9 316.3)">C89</text>
<text x="341.6" y="318.9" transform="rotate(-90 341.6 318.9)">47uF10v</text>
<text x="303.8" y="326.5" transform="rotate(-90 303.8 326.5)">R54</text>
<text x="306.6" y="326.8" transform="rotate(-90 306.6 326.8)">330k</text>
<text x="336.9" y="399.8">10uF</text>
<text x="387.6" y="400.2" transform="rotate(-90 387.6 400.2)">47uF</text>
</g>
<g font-size="2" fill="#ff6060">
<text x="50" y="231.4">GND</text>
<text x="50.4" y="233.7">NC</text>
<text x="50" y="236.5">GND</text>
<text x="50" y="241.6">GND</text>
<text x="50.3" y="244.1">+5V</text>
<text x="50" y="246.6">GND</text>
<text x="50" y="251.7">GND</text>
<text x="53.9" y="351.3">GND</text>
<text x="53.6" y="356.9">GND</text>
<text x="54" y="354.1">NC</text>
<text x="54.2" y="359.2">+5V</text>
<text x="53.6" y="361.7">GND</text>
<text x="53.8" y="364.2">-5V</text>
</g>
<g font-size="1.9">
<text x="255" y="89.4">CON2</text>
<text x="357.9" y="103.9">C23</text>
<text x="358.2" y="106.2">4.7u</text>
<text x="408.7" y="102.1">Q2</text>
<text x="412.3" y="108">4.7u</text>
<text x="412.5" y="104.6">C33</text>
<text x="419.4" y="104.1">C28</text>
<text x="419.4" y="106.7">0.1u</text>
<text x="399" y="108.5">AO3401A</text>
<text x="119.6" y="157" transform="rotate(-90 119.6 157)">10uF</text>
<text x="119.9" y="163.1" transform="rotate(-90 119.9 163.1)">C47</text>
<text x="107.7" y="185.9">C50</text>
<text x="117.9" y="184.7">C46</text>
<text x="104.1" y="187.7">47uF16v</text>
<text x="117.9" y="186.4">0.1uF</text>
<text x="156.5" y="201.9" transform="rotate(-90 156.5 201.9)">100pF</text>
<text x="158.3" y="201.9" transform="rotate(-90 158.3 201.9)">C53</text>
<text x="152.4" y="208.8">R402.2M</text>
<text x="71.6" y="213.4" transform="rotate(-90 71.6 213.4)">R37</text>
<text x="73.9" y="213.6" transform="rotate(-90 73.9 213.6)">10K</text>
<text x="255.1" y="211.4">con4</text>
<text x="193" y="219.2" transform="rotate(-90 193 219.2)">R26</text>
<text x="195.3" y="219.5" transform="rotate(-90 195.3 219.5)">10k</text>
<text x="67.3" y="225.1">C52</text>
<text x="67.3" y="223.3">1nF500v</text>
<text x="81.3" y="225.1">C51</text>
<text x="81.3" y="223.3">3.3nF500v</text>
<text x="186.7" y="227.8">R41</text>
<text x="177.3" y="229.4">C54</text>
<text x="152.4" y="237.8">R3810R</text>
<text x="112.3" y="261.4">C2</text>
<text x="112.3" y="259.6">0.1uF16v</text>
<text x="385.1" y="302" transform="rotate(-90 385.1 302)">0.1uF16v</text>
<text x="386.9" y="302" transform="rotate(-90 386.9 302)">C57</text>
<text x="165.4" y="309.9">C74</text>
<text x="178.1" y="309.6">C42</text>
<text x="178.1" y="311.4">0.1uF</text>
<text x="186" y="308.4" transform="rotate(-90 186 308.4)">R64</text>
<text x="213.9" y="310.6">C37</text>
<text x="231.6" y="310.6">C59</text>
<text x="380" y="309.7">47uF10vC55</text>
<text x="165.4" y="312.4">47uF16v</text>
<text x="210.3" y="312.4">47uF16v</text>
<text x="231.6" y="312.4">0.1uF</text>
<text x="245.1" y="315">C80</text>
<text x="251.2" y="315">1uF</text>
<text x="289.8" y="313.7">C30</text>
<text x="311.1" y="314.2">C81</text>
<text x="311.1" y="316.2">47uF10v</text>
<text x="323.3" y="313.4">C82</text>
<text x="323.3" y="315.2">0.1uF</text>
<text x="285.5" y="320.3">4.7uF10v</text>
<text x="64.8" y="335.8" transform="rotate(-90 64.8 335.8)">10k</text>
<text x="72.1" y="335.6">1M</text>
<text x="102.4" y="335.8" transform="rotate(-90 102.4 335.8)">10k</text>
<text x="67.1" y="336.3" transform="rotate(-90 67.1 336.3)">R23</text>
<text x="71.1" y="337.9">R66</text>
<text x="83.8" y="338.3">C31</text>
<text x="83.8" y="340.1">10nF500v</text>
<text x="87.2" y="336.8" transform="rotate(-90 87.2 336.8)">100k</text>
<text x="89.5" y="336.3" transform="rotate(-90 89.5 336.3)">R22</text>
<text x="99.6" y="338.8">C29</text>
<text x="99.6" y="340.6">10nF500v</text>
<text x="104.7" y="336.3" transform="rotate(-90 104.7 336.3)">R65</text>
<text x="71.5" y="346">10K</text>
<text x="84.3" y="347.8">10K/NC</text>
<text x="114.8" y="342.1">C84</text>
<text x="114.8" y="344.2">10nF500v</text>
<text x="71.1" y="348.3">R67</text>
<text x="84.6" y="350.6">R68</text>
<text x="75.9" y="376.4">R7</text>
<text x="168.1" y="375.2">C41</text>
<text x="168.1" y="376.9">4.7uF16V</text>
<text x="75.7" y="378.7">0R</text>
<text x="121.4" y="378.7">C40</text>
<text x="121.4" y="380.5">4.7uF16V</text>
<text x="385.6" y="385.8" transform="rotate(-90 385.6 385.8)">C35</text>
<text x="387.3" y="385.8" transform="rotate(-90 387.3 385.8)">47uF</text>
<text x="158.9" y="390.7">0.1uF16v</text>
<text x="166.4" y="393.8">C39</text>
<text x="168.9" y="391.4">C38</text>
<text x="173.5" y="393.2">4.7uF16V</text>
<text x="336.8" y="396.2">C43</text>
<text x="347.2" y="396.7">C45</text>
<text x="347.2" y="398.5">0.1uF</text>
<text x="385.8" y="399.3" transform="rotate(-90 385.8 399.3)">C34</text>
<text x="319" y="404.9">Q1</text>
<text x="327.4" y="404.9">AO3401A</text>
<text x="308.4" y="411.5" transform="rotate(-90 308.4 411.5)">10k</text>
<text x="310.7" y="412" transform="rotate(-90 310.7 412)">R27</text>
</g>
</svg>
